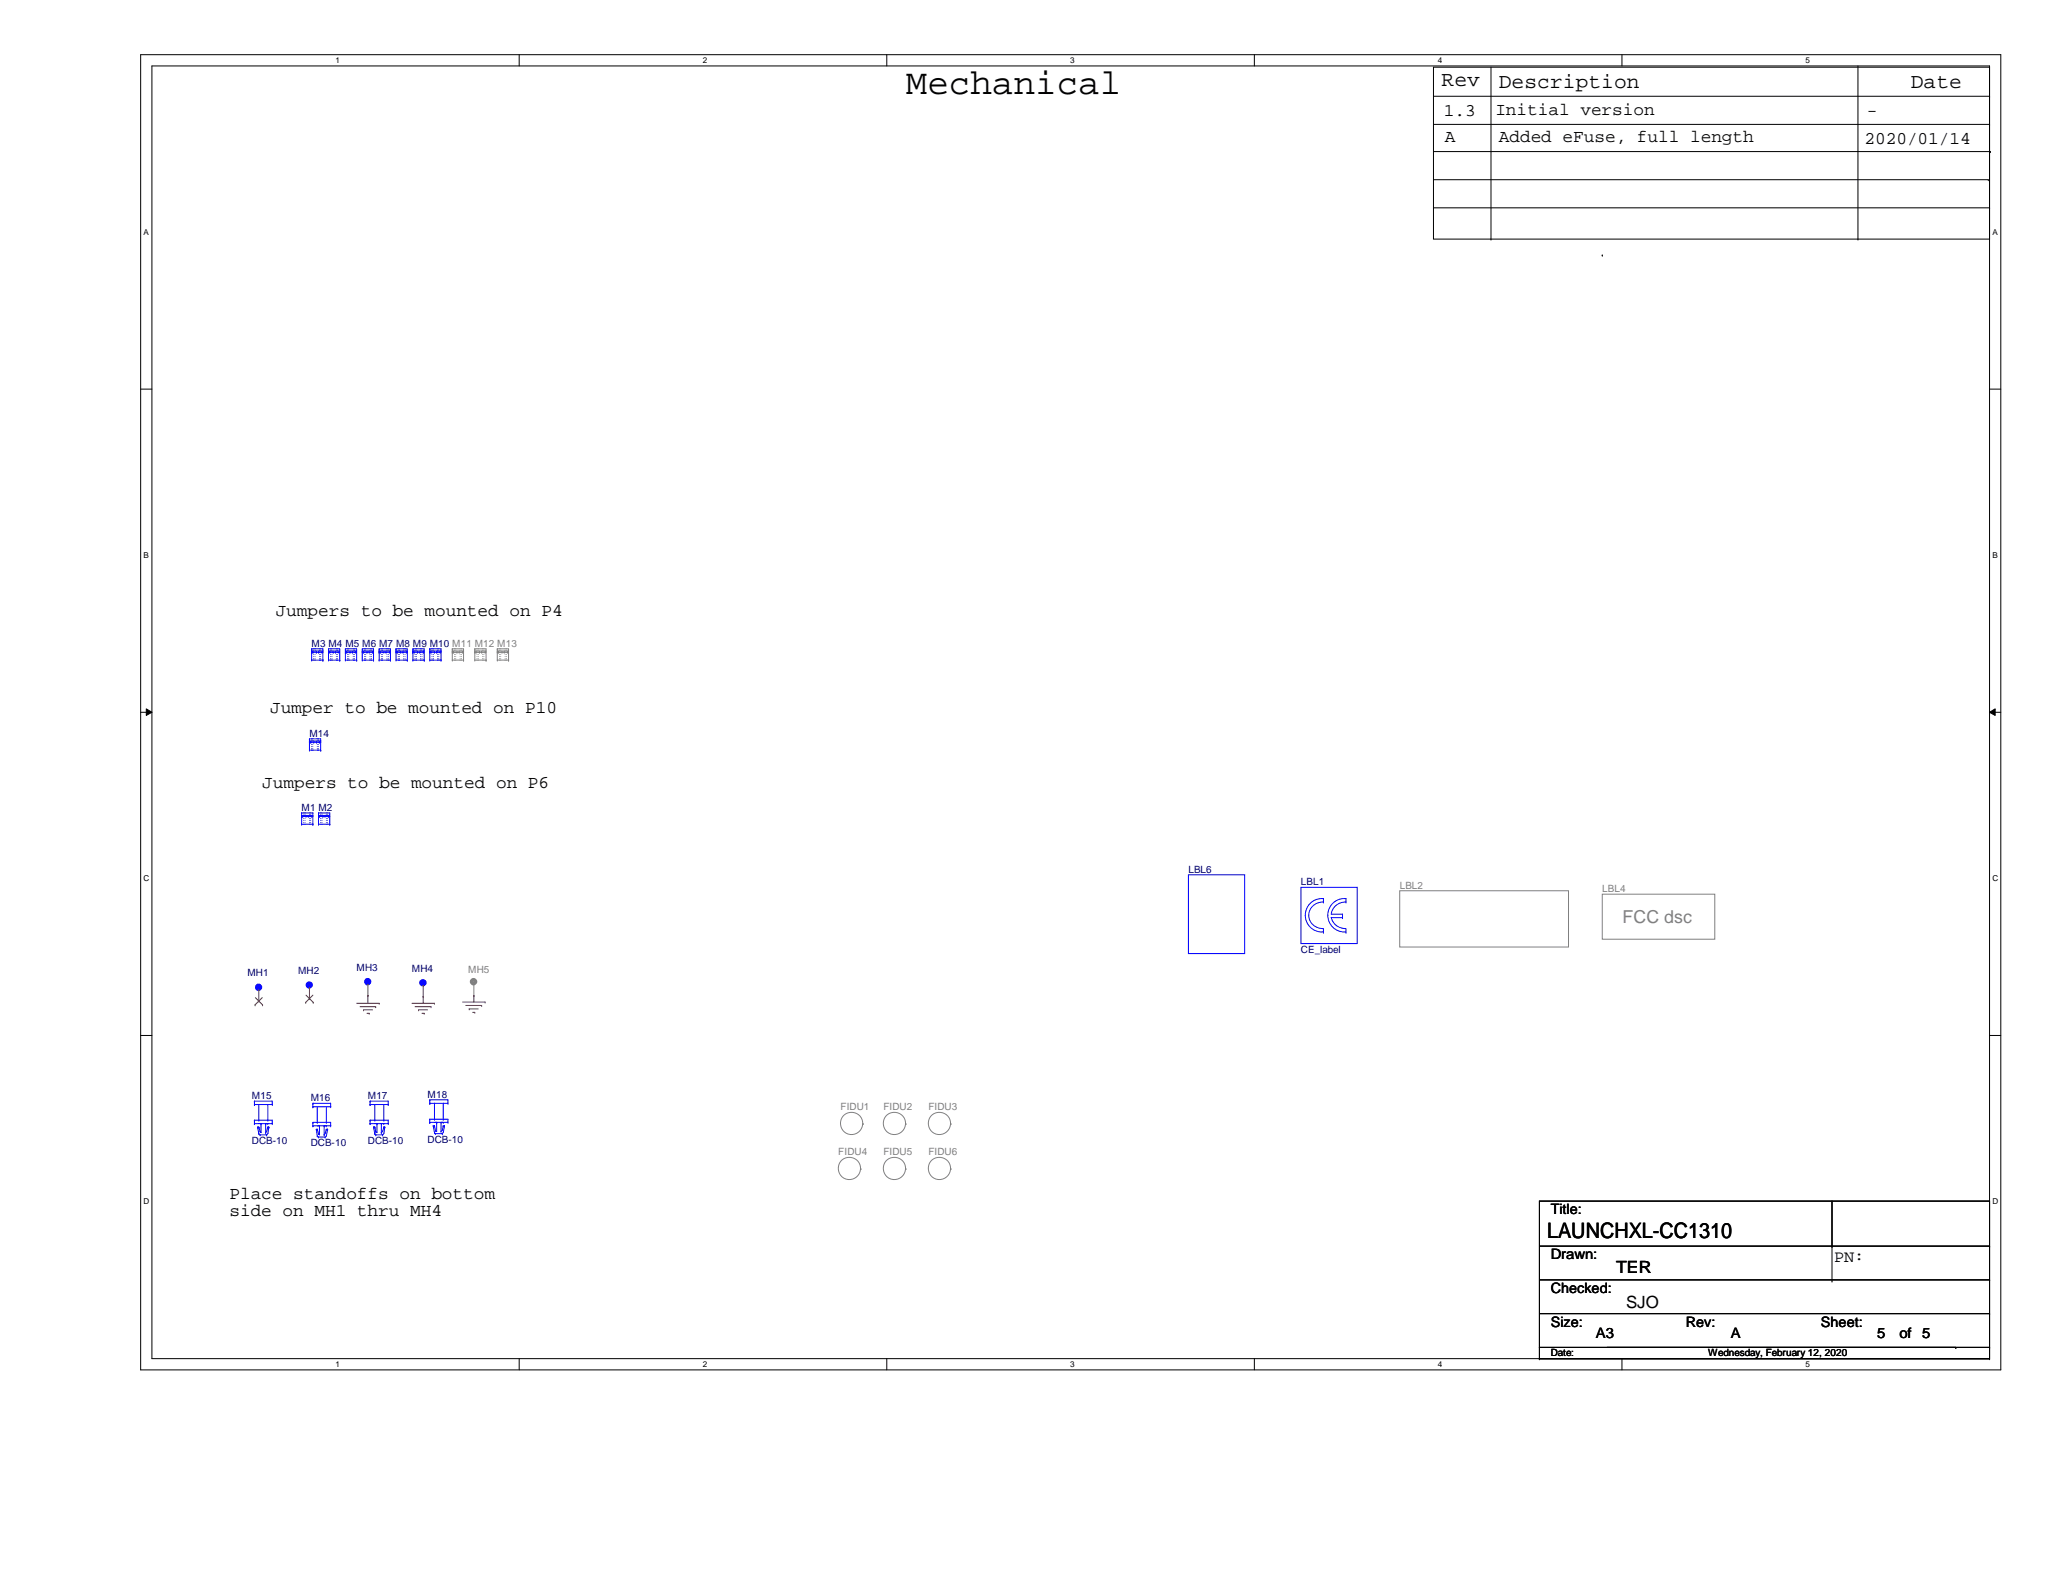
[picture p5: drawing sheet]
<svg xmlns="http://www.w3.org/2000/svg" width="279mm" height="216mm" viewBox="0 0 279 216" stroke-linecap="round" stroke-linejoin="round" font-family="sans-serif">
<path d="M19.1 7.4h251.9v178.1h-251.9zM20.6 8.9h248.9v175.1h-248.9z" fill="none" stroke="#000" stroke-width=".14"/>
<g fill="#fff">
<path d="M45.4 7.6h.6v1.2h-.6z"/>
<path d="M45.4 184.2h.6v1.2h-.6z"/>
</g>
<path d="M70.3 7.4v1.5M70.3 184v1.5" fill="none" stroke="#000" stroke-width=".14"/>
<g fill="#fff">
<path d="M95.2 7.6h.6v1.2h-.6z"/>
<path d="M95.2 184.2h.6v1.2h-.6z"/>
</g>
<path d="M120.1 7.4v1.5M120.1 184v1.5" fill="none" stroke="#000" stroke-width=".14"/>
<g fill="#fff">
<path d="M144.9 7.6h.6v1.2h-.6z"/>
<path d="M144.9 184.2h.6v1.2h-.6z"/>
</g>
<path d="M169.9 7.4v1.5M169.9 184v1.5" fill="none" stroke="#000" stroke-width=".14"/>
<g fill="#fff">
<path d="M194.7 7.6h.6v1.2h-.6z"/>
<path d="M194.7 184.2h.6v1.2h-.6z"/>
</g>
<path d="M219.7 7.4v1.5M219.7 184v1.5" fill="none" stroke="#000" stroke-width=".14"/>
<g fill="#fff">
<path d="M244.5 7.6h.6v1.2h-.6z"/>
<path d="M244.5 184.2h.6v1.2h-.6z"/>
<path d="M19.4 30.8h.8v1.2h-.8z"/>
<path d="M269.8 30.8h.8v1.2h-.8z"/>
<path d="M19.4 74.6h.8v1.2h-.8z"/>
<path d="M269.8 74.6h.8v1.2h-.8z"/>
</g>
<path d="M19.1 52.7h1.5M269.5 52.7h1.5" fill="none" stroke="#000" stroke-width=".14"/>
<g fill="#fff">
<path d="M19.4 118.4h.8v1.1h-.8z"/>
<path d="M269.8 118.4h.8v1.1h-.8z"/>
</g>
<path d="M19.1 96.5h1.5M19.8 96l.8 .5-.8 .4zM269.5 96.5l.7-.5v.9zM269.5 96.5h1.5" fill="none" stroke="#000" stroke-width=".14"/>
<path d="M19.8 96l.8 .5-.8 .4zM269.5 96.5l.7-.5v.9z" fill="#000"/>
<g fill="#fff">
<path d="M19.4 162.1h.8v1.2h-.8z"/>
<path d="M269.8 162.1h.8v1.2h-.8z"/>
</g>
<g fill="none" stroke="#000" stroke-width=".14">
<path d="M194.1 9.1h75.4v23.3h-75.4zM194.1 13h75.4M194.1 16.8h75.4M201.9 9.1v23.3M251.6 8.9v23.5M269.5 13h.1M269.5 16.8h.1M194.1 20.5h75.5M194.1 24.3h75.2M194.1 28.2h75.4M201.9 32.4h.1M217 34.5h.1"/>
<path d="M217 34.5v.2M251.6 32.4h.1M269.3 24.3h.1M269.5 28.2h.1M269.6 20.5h.1M19.1 140.2h1.5M269.5 140.2h1.5M208.5 162.7h61v19.8h-61zM208.5 168.8h61M208.5 173.4h61M208.5 177.9h61M248.1 173.5h.1"/>
<path d="M248.1 168.8h.1M248.1 162.7v10.8M269.5 168.8h.1M269.5 173.4h.1M269.5 177.9h.1M208.5 184h.1M208.5 182.5v1.5M208.5 184h61M217.6 182.5h47.3M264.9 182.5h.1M269.5 184h.1M269.5 182.5h.1"/>
<path d="M269.5 182.5v1.5"/>
</g>
<g fill="none" stroke="#f00" stroke-width=".14">
<path d="M35.1 135.6h.1M35.1 134.1v1.5M41.9 135.3h.1M41.9 133.7v1.6M48.3 135.9h3.1M48.8 136.4h2.1M49.2 136.8h.1M49.2 136.8h1.3M49.7 137.2h.3M49.8 134.8h.1M49.8 133.3v1.5M50 137.2h.1"/>
<path d="M50.9 136.4h.1M51.4 135.9h.1M55.8 135.9h3M56.2 136.4h2.2M56.7 136.8h.1M56.7 136.8h1.2M57.2 137.2h.2M57.3 135h.1M57.3 133.4v1.6M57.4 137.2h.1M58.4 136.4h.1M58.8 135.9h.1"/>
<path d="M62.7 135.7h3M63.1 136.2h2.1M63.5 136.7h.1M63.5 136.7h1.3M64 137.1h.3M64.3 137.1h.1M65.2 136.2h.1M65.7 135.7h.1"/>
</g>
<g fill="none" stroke="#00f" stroke-width=".14">
<path d="M42.2 87.9h.1M42.2 89.4h.1M42.2 88.3h.1M42.2 88.2h.1M42.2 89.4h1.5M42.2 87.9h1.5v.3M42.2 88.3h1.5v1.1M42.2 88.2h1.5M42.2 87.9v.3M42.2 88.3v1.1M42.4 88.3h.1M42.4 88.2v.1"/>
<path d="M42.8 88.3h.1M42.8 88.2v.1M43.1 88.3h.1M43.1 88.2v.1M43.6 88.3h.1M43.6 88.2v.1M43.7 89.4h.1M43.7 88.2h.1M44.5 87.9h.1M44.5 89.4h.1M44.5 88.3h.1M44.5 88.2h.1"/>
<path d="M44.5 89.4h1.5M44.5 87.9h1.5v.3M44.5 88.3h1.5v1.1M44.5 88.2h1.5M44.5 87.9v.3M44.5 88.3v1.1M44.7 88.3h.1M44.7 88.2v.1M45.1 88.3h.1M45.1 88.2v.1M45.4 88.3h.1M45.4 88.2v.1"/>
<path d="M45.9 88.3h.1M45.9 88.2v.1M46 89.4h.1M46 88.2h.1M46.8 87.9h.1M46.8 89.4h.1M46.8 88.3h.1M46.8 88.2h.1M46.8 89.4h1.5M46.8 87.9h1.5v.3M46.8 88.3h1.5v1.1M46.8 88.2h1.5"/>
<path d="M46.8 87.9v.3M46.8 88.3v1.1M46.9 88.3h.1M46.9 88.2v.1M47.4 88.3h.1M47.4 88.2v.1M47.7 88.3h.1M47.7 88.2v.1M48.2 88.3h.1M48.2 88.2v.1M48.3 89.4h.1M48.3 88.2h.1"/>
<path d="M49.1 87.9h.1M49.1 89.4h.1M49.1 88.3h.1M49.1 88.2h.1M49.1 89.4h1.5M49.1 87.9h1.5v.3M49.1 88.3h1.5v1.1M49.1 88.2h1.5M49.1 87.9v.3M49.1 88.3v1.1M49.2 88.3h.1M49.2 88.2v.1"/>
<path d="M49.7 88.3h.1M49.7 88.2v.1M50 88.3h.1M50 88.2v.1M50.5 88.3h.1M50.5 88.2v.1M50.6 89.4h.1M50.6 88.2h.1M51.4 87.9h.1M51.4 89.4h.1M51.4 88.3h.1M51.4 88.2h.1"/>
<path d="M51.4 89.4h1.5M51.4 87.9h1.5v.3M51.4 88.3h1.5v1.1M51.4 87.9v.3M51.4 88.3v1.1M51.4 88.2h1.5M51.5 88.3h.1M51.5 88.2v.1M52 88.3h.1M52 88.2v.1M52.3 88.3h.1M52.3 88.2v.1"/>
<path d="M52.7 88.3h.1M52.7 88.2v.1M52.9 89.4h.1M52.9 88.2h.1M53.6 87.9h.1M53.6 89.4h.1M53.6 88.3h.1M53.6 88.2h.1M53.6 89.4h1.6M53.6 87.9h1.6v.3M53.6 88.3h1.6v1.1M53.6 88.2h1.6"/>
<path d="M53.6 87.9v.3M53.6 88.3v1.1M53.8 88.3h.1M53.8 88.2v.1M54.3 88.3h.1M54.3 88.2v.1M54.6 88.3h.1M54.6 88.2v.1M55 88.3h.1M55 88.2v.1M55.2 89.4h.1M55.2 88.2h.1"/>
<path d="M55.9 87.9h.1M55.9 89.4h.1M55.9 88.3h.1M55.9 88.2h.1M55.9 89.4h1.5M55.9 87.9h1.5v.3M55.9 88.3h1.5v1.1M55.9 88.2h1.5M55.9 87.9v.3M55.9 88.3v1.1M56.1 88.3h.1M56.1 88.2v.1"/>
<path d="M56.6 88.3h.1M56.6 88.2v.1M56.9 88.3h.1M56.9 88.2v.1M57.3 88.3h.1M57.3 88.2v.1M57.4 89.4h.1M57.4 88.2h.1M58.2 87.9h.1M58.2 89.4h.1M58.2 88.3h.1M58.2 88.2h.1"/>
<path d="M58.2 89.4h1.5M58.2 87.9h1.5v.3M58.2 88.3h1.5v1.1M58.2 88.2h1.5M58.2 87.9v.3M58.2 88.3v1.1M58.4 88.3h.1M58.4 88.2v.1M58.8 88.3h.1M58.8 88.2v.1M59.1 88.3h.1M59.1 88.2v.1"/>
<path d="M59.6 88.3h.1M59.6 88.2v.1M59.7 89.4h.1M59.7 88.2h.1M40.9 110.1h.1M40.9 111.6h.1M40.9 110.6h.1M40.9 110.4h.1M40.9 110.1h1.5v.3M40.9 110.6h1.5v1M40.9 111.6h1.5M40.9 110.1v.3"/>
<path d="M40.9 110.6v1M40.9 110.4h1.5M41 110.6h.1M41 110.4v.2M41.4 110.6h.1M41.4 110.4v.2M41.7 110.6h.1M41.7 110.4v.2M41.9 100.1h.1M41.9 101.6h.1M41.9 100.5h.1M41.9 100.4h.1"/>
<path d="M41.9 101.6h1.5M41.9 100.1h1.5v.3M41.9 100.5h1.5v1.1M41.9 100.1v.3M41.9 100.5v1.1M41.9 100.4h1.5M42.1 100.5h.1M42.1 100.4v.1M42.2 110.6h.1M42.2 110.4v.2M42.4 111.6h.1M42.4 110.4h.1"/>
<path d="M42.5 100.5h.1M42.5 100.4v.1M42.8 100.5h.1M42.8 100.4v.1M43.1 110.1h.1M43.1 111.6h.1M43.1 110.6h.1M43.1 110.4h.1M43.1 111.6h1.6M43.1 110.1h1.6v.3M43.1 110.6h1.6v1M43.1 110.4h1.6"/>
<path d="M43.1 110.1v.3M43.1 110.6v1M43.3 110.6h.1M43.3 100.5h.1M43.3 100.4v.1M43.3 110.4v.2M43.4 101.6h.1M43.4 100.4h.1M43.7 110.6h.1M43.7 110.4v.2M44 110.6h.1M44 110.4v.2"/>
<path d="M44.5 110.6h.1M44.5 110.4v.2M44.7 111.6h.1M44.7 110.4h.1M161 118.5h7.6v10.7h-7.6zM34.9 133.6h.2l.1 .1-.2 .2-.1-.1zM35.1 133.7h.1M35.1 133.7v.4M41.8 133.3h.2v.1l-.1 .2-.1-.1zM41.9 133.4h.1M41.9 133.4v.3M49.7 132.9h.2v.1h-.2z"/>
<path d="M49.8 133h.1M49.8 133v.3M57.2 133h.2v.1l-.1 .2-.1-.1zM57.3 133.1h.1M57.3 133.1v.3M176.2 120.2h7.6v7.6h-7.6zM179.2 122.2v-.5a2.25 2.25 0 0 0-2.4 2.2 2.25 2.25 0 0 0 2.4 2.3M179.2 122.2a1.81 1.81 0 0 0-2 1.8 1.81 1.81 0 0 0 2 1.8M179.2 122.2h.1M179.2 126.3h.1M179.2 125.8v.5M180.3 124.2a1.93 1.93 0 0 0 2 1.6"/>
<path d="M180.3 124.3h1.5M181.8 123.8h.1M181.8 124.3h.1M181.8 123.8v.5M182.3 122.2a1.93 1.93 0 0 0-2 1.6h1.5M182.3 122.2v-.5a2.25 2.25 0 0 0-2.5 2.2 2.25 2.25 0 0 0 2.4 2.3M182.3 126.3h.1M182.3 122.2h.1M182.3 125.8v.5M34.5 152.2h.1M34.5 151.7h.1M34.5 149.6h.1"/>
<path d="M34.5 149.1h.1M34.5 152.2h2.4M34.5 149.1h2.4v.5M34.5 151.7h2.4v.5M34.5 149.1v.5M34.5 151.7v.5M34.5 149.6h2.4M34.9 152.7h.1M34.9 152.7h.2M34.9 152.7l.2 .8M35.1 152.7h.1M35.1 153.5h.1"/>
<path d="M35.1 151.7h.1M35.1 149.6v2.1M35.1 153.5l.1 .2M35.1 152.7l.1 .5M35.2 153.7h.1M35.2 153.2h.1M35.2 153.7h.9M35.3 152.2h.1M35.3 152.2v1.2l-.1-.2M36 152.2h.1M36 153.4h.1M36 152.2v1.2"/>
<path d="M36.1 153.7h.1M36.3 151.7h.1M36.3 152.2h.1M36.3 152.7h.1M36.3 149.6v2.1M36.3 152.7l-.3 .7M36.4 152.7h.1M36.4 152.7l-.1 .8-.2 .2M36.9 152.2h.1M36.9 149.6h.1M42.4 152.5h.1M42.4 152h.1"/>
<path d="M42.4 149.9h.1M42.4 149.4h.1M42.4 152.5h2.4M42.4 149.4h2.4v.5M42.4 152h2.4v.5M42.4 149.4v.5M42.4 152v.5M42.4 149.9h2.4M42.8 152.9h.1M42.8 152.9h.2M42.8 152.9l.2 1M43 152.9h.1"/>
<path d="M43 153.9h.1M43 152h.1M43 153.9l.1 .1M43 152.9l.1 .6M43 149.9v2.1M43.1 154h.1M43.1 153.5h.1M43.1 154h.9M43.3 152.5h.1M43.3 152.5v1.2l-.2-.2M43.9 152.5h.1M43.9 153.7h.1"/>
<path d="M43.9 152.5v1.2M44 154h.1M44.2 152h.1M44.2 152.5h.1M44.2 152.9h.1M44.2 149.9v2.1M44.2 152.9h.2M44.2 152.9l-.3 .8M44.4 152.9h.1M44.4 152.9l-.2 1-.2 .1M44.8 152.5h.1M44.8 149.9h.1"/>
<path d="M50.1 152.2h.1M50.1 151.7h.1M50.1 149.6h.1M50.1 149.1h.1M50.1 152.2h2.5M50.1 151.7h2.5v.5M50.1 149.1h2.5v.5M50.1 149.6h2.5M50.1 149.1v.5M50.1 151.7v.5M50.6 152.7h.1M50.6 152.7h.2"/>
<path d="M50.6 152.7l.2 .8M50.8 152.7h.1M50.8 153.5h.1M50.8 151.7h.1M50.8 153.5l.1 .2M50.8 152.7l.1 .5M50.8 149.6v2.1M50.9 153.7h.1M50.9 153.2h.1M50.9 153.7h.9M51.1 152.2h.1M51.1 152.2v1.2l-.2-.2"/>
<path d="M51.6 152.2h.1M51.6 153.4h.1M51.6 152.2v1.2M51.8 153.7h.1M52 151.7h.1M52 152.2h.1M52 152.7h.1M52 149.6v2.1M52 152.7l-.2 .5-.2 .2M52.1 152.7h.1M52.1 152.7l-.1 .8-.2 .2M52.6 152.2h.1"/>
<path d="M52.6 149.6h.1M58.2 152h.1M58.2 151.6h.1M58.2 149.4h.1M58.2 149h.1M58.2 152h2.5M58.2 149.4h2.5M58.2 149v.4M58.2 151.6v.4M58.2 149h2.5v.4M58.2 151.6h2.5v.4M58.7 152.5h.1"/>
<path d="M58.7 152.5l.1 .9M58.8 152.5h.1M58.8 153.4h.1M58.8 151.6h.1M58.8 149.4v2.2M58.8 153.4l.2 .1M58.8 152.5l.2 .6M59 153.5h.1M59 153.1h.1M59 153.5h.9M59.1 152h.1M59.1 152v1.2l-.1-.1"/>
<path d="M59.7 152h.1M59.7 153.2h.1M59.7 152v1.2M59.9 153.5h.1M60 151.6h.1M60 152h.1M60 152.5h.1M60 152.5h.2M60 149.4v2.2M60 152.5l-.1 .6-.2 .1M60.2 152.5h.1M60.2 152.5l-.2 .9-.1 .1"/>
<path d="M60.7 152h.1M60.7 149.4h.1"/>
</g>
<g fill="none" stroke="#808080" stroke-width=".14">
<path d="M61.3 87.9h.1M61.3 89.4h.1M61.3 88.3h.1M61.3 88.2h.1M61.3 89.4h1.5M61.3 87.9h1.5v.3M61.3 88.3h1.5v1.1M61.3 87.9v.3M61.3 88.3v1.1M61.3 88.2h1.5M61.4 88.3h.1M61.4 88.2v.1"/>
<path d="M61.9 88.3h.1M61.9 88.2v.1M62.2 88.3h.1M62.2 88.2v.1M62.7 88.3h.1M62.7 88.2v.1M62.8 89.4h.1M62.8 88.2h.1M64.3 87.9h.1M64.3 89.4h.1M64.3 88.3h.1M64.3 88.2h.1"/>
<path d="M64.3 89.4h1.5M64.3 87.9h1.5v.3M64.3 88.3h1.5v1.1M64.3 88.2h1.5M64.3 87.9v.3M64.3 88.3v1.1M64.5 88.3h.1M64.5 88.2v.1M64.9 88.3h.1M64.9 88.2v.1M65.2 88.3h.1M65.2 88.2v.1"/>
<path d="M65.7 88.3h.1M65.7 88.2v.1M65.8 89.4h.1M65.8 88.2h.1M67.4 87.9h.1M67.4 89.4h.1M67.4 88.3h.1M67.4 88.2h.1M67.4 89.4h1.5M67.4 87.9h1.5v.3M67.4 88.3h1.5v1.1M67.4 88.2h1.5"/>
<path d="M67.4 87.9v.3M67.4 88.3v1.1M67.5 88.3h.1M67.5 88.2v.1M68 88.3h.1M68 88.2v.1M68.3 88.3h.1M68.3 88.2v.1M68.7 88.3h.1M68.7 88.2v.1M68.9 89.4h.1M68.9 88.2h.1"/>
<path d="M64 132.9h.2v.1h-.2zM64.2 133h.1M64.2 134.8h.1M64.2 133v1.8M189.6 120.6h22.8v7.7h-22.8zM217 121.1h15.2v6.1h-15.2zM116.6 158.3h.1M116.9 152.2h.1M122.7 158.3h.1M122.7 152.2h.1M128.8 158.3h.1M128.8 152.2h.1"/>
<circle cx="115" cy="158.3" r="1.51"/>
<circle cx="115.3" cy="152.2" r="1.51"/>
<circle cx="121.1" cy="152.2" r="1.51"/>
<circle cx="121.1" cy="158.3" r="1.51"/>
<circle cx="127.2" cy="158.3" r="1.51"/>
<circle cx="127.2" cy="152.2" r="1.51"/>
</g>
<g fill="none" stroke="#808080" stroke-width=".14" stroke-dasharray="0 .3">
<path d="M61.6 87.9v1.5M61.6 89.4h.1M61.7 87.9v1.5M61.7 89.4h.1M62.3 87.9v1.5M62.3 89.4h.1M62.5 87.9v1.5M62.5 89.4h.1M64.6 87.9v1.5M64.6 89.4h.1M64.8 87.9v1.5M64.8 89.4h.1"/>
<path d="M65.4 87.9v1.5M65.4 89.4h.1M65.5 87.9v1.5M65.5 89.4h.1M67.6 87.9v1.5M67.6 89.4h.1M67.8 87.9v1.5M67.8 89.4h.1M68.4 87.9v1.5M68.4 89.4h.1M68.6 87.9v1.5M68.6 89.4h.1"/>
</g>
<g fill="none" stroke="#00f" stroke-width=".14" stroke-dasharray="0 .3">
<path d="M42.5 87.9v1.5M42.5 89.4h.1M42.7 87.9v1.5M42.7 89.4h.1M43.3 87.9v1.5M43.3 89.4h.1M43.4 87.9v1.5M43.4 89.4h.1M44.8 87.9v1.5M44.8 89.4h.1M45 87.9v1.5M45 89.4h.1"/>
<path d="M45.6 87.9v1.5M45.6 89.4h.1M45.7 87.9v1.5M45.7 89.4h.1M47.1 87.9v1.5M47.1 89.4h.1M47.2 87.9v1.5M47.2 89.4h.1M47.8 87.9v1.5M47.8 89.4h.1M48 87.9v1.5M48 89.4h.1"/>
<path d="M49.4 87.9v1.5M49.4 89.4h.1M49.5 87.9v1.5M49.5 89.4h.1M50.1 87.9v1.5M50.1 89.4h.1M50.3 87.9v1.5M50.3 89.4h.1M51.6 87.9v1.5M51.6 89.4h.1M51.8 87.9v1.5M51.8 89.4h.1"/>
<path d="M52.4 87.9v1.5M52.4 89.4h.1M52.6 87.9v1.5M52.6 89.4h.1M53.9 87.9v1.5M53.9 89.4h.1M54.1 87.9v1.5M54.1 89.4h.1M54.7 87.9v1.5M54.7 89.4h.1M54.9 87.9v1.5M54.9 89.4h.1"/>
<path d="M56.2 87.9v1.5M56.2 89.4h.1M56.4 87.9v1.5M56.4 89.4h.1M57 87.9v1.5M57 89.4h.1M57.2 87.9v1.5M57.2 89.4h.1M58.5 87.9v1.5M58.5 89.4h.1M58.7 87.9v1.5M58.7 89.4h.1"/>
<path d="M59.3 87.9v1.5M59.3 89.4h.1M59.4 87.9v1.5M59.4 89.4h.1M41.1 110.1v1.5M41.1 111.6h.1M41.3 110.1v1.5M41.3 111.6h.1M41.9 110.1v1.5M41.9 111.6h.1M42.1 110.1v1.5M42.1 111.6h.1"/>
<path d="M42.2 100.1v1.5M42.2 101.6h.1M42.4 100.1v1.5M42.4 101.6h.1M43 100.1v1.5M43 101.6h.1M43.1 100.1v1.5M43.1 101.6h.1M43.4 110.1v1.5M43.4 111.6h.1M43.6 110.1v1.5M43.6 111.6h.1"/>
<path d="M44.2 110.1v1.5M44.2 111.6h.1M44.4 110.1v1.5M44.4 111.6h.1"/>
</g>
<g fill="none" stroke="#00f" stroke-width=".42">
<circle cx="35" cy="133.7" r=".29"/>
<circle cx="41.9" cy="133.4" r=".29"/>
<circle cx="49.8" cy="133" r=".29"/>
<circle cx="57.3" cy="133.1" r=".29"/>
</g>
<path d="M34.5 136.1h.1M34.6 135.1l1 1M35.5 135.1l-1 1M35.6 136.1h.1M41.4 135.8h.1M41.4 134.8l1 1M42.4 134.8l-1 1M42.4 135.8h.1" fill="none" stroke="#804000" stroke-width=".14"/>
<circle cx="64.1" cy="133" r=".3" fill="none" stroke="#808080" stroke-width=".42"/>
<path d="M49.8 134.8h.1M49.8 134.8v1.1M57.3 135h.1M57.3 135v.9M64.2 134.8h.1M64.2 134.8v.9" fill="none" stroke="#800040" stroke-width=".14"/>
<text font-size="4.9" x="122.7" y="12.8">Mechanical</text>
<g font-size="2.9">
<text x="195.2" y="11.7">Rev</text>
<text x="203" y="12">Description</text>
<text x="258.8" y="12">Date</text>
<text x="209.5" y="167.7">LAUNCHXL-CC1310</text>
</g>
<g font-size="2.4">
<text x="195.5" y="15.7">1.3</text>
<text x="202.5" y="15.6">Initial version</text>
<text x="252.8" y="15.7">-</text>
<text x="195.7" y="19.3">A</text>
<text x="203" y="19.3">Added eFuse, full length</text>
<text x="252.5" y="19.6">2020/01/14</text>
<text x="37.3" y="83.4">Jumpers to be mounted on P4</text>
<text x="36.6" y="96.5">Jumper to be mounted on P10</text>
<text x="35.5" y="106.7">Jumpers to be mounted on P6</text>
<text x="31.1" y="162.3">Place standoffs on bottom</text>
<text x="31.1" y="164.8">side on MH1 thru MH4</text>
</g>
<text font-size="2.4" fill="#808080" x="219.8" y="125">FCC dsc</text>
<g font-size="2.3">
<text x="218.9" y="172.4">TER</text>
<text x="248.4" y="171">PN:</text>
<text x="220.2" y="177.1">SJO</text>
</g>
<g font-size="1.9">
<text x="210" y="164.5">Title:</text>
<text x="210" y="170.6">Drawn:</text>
<text x="210" y="175.1">Checked:</text>
<text x="210" y="179.7">Size:</text>
<text x="228.3" y="179.7">Rev:</text>
<text x="246.6" y="179.7">Sheet:</text>
<text x="216.1" y="181.2">A3</text>
<text x="234.4" y="181.2">A</text>
<text x="254.2" y="181.2">5</text>
<text x="257.3" y="181.2">of</text>
<text x="260.3" y="181.2">5</text>
</g>
<g font-size="1.4" fill="#000080">
<text x="42.2" y="87.6">M3 M4 M5 M6 M7 M8 M9 M10 M11 M12 M13</text>
<text x="41.9" y="99.8">M14</text>
<text x="40.9" y="109.8">M1 M2</text>
<text x="161" y="118.2">LBL6</text>
<text x="176.2" y="119.9">LBL1</text>
<text x="40.4" y="131.9">MH2</text>
<text x="48.3" y="131.5">MH3</text>
<text x="55.8" y="131.6">MH4</text>
<text x="176.2" y="129">CE_label</text>
<text x="33.5" y="132.2">MH1</text>
<text x="34.1" y="148.8">M15</text>
<text x="42.1" y="149.1">M16</text>
<text x="49.8" y="148.8">M17</text>
<text x="57.9" y="148.7">M18</text>
<text x="34.1" y="154.9">DCB-10</text>
<text x="42.1" y="155.2">DCB-10</text>
<text x="49.8" y="154.9">DCB-10</text>
<text x="57.9" y="154.8">DCB-10</text>
</g>
<g font-size="1.4" fill="#808080">
<text x="189.6" y="120.4">LBL2</text>
<text x="217" y="120.8">LBL4</text>
<text x="63.4" y="131.8">MH5</text>
<text x="113.8" y="150.4">FIDU1</text>
<text x="119.6" y="150.4">FIDU2</text>
<text x="125.7" y="150.4">FIDU3</text>
<text x="113.5" y="156.5">FIDU4</text>
<text x="119.6" y="156.5">FIDU5</text>
<text x="125.7" y="156.5">FIDU6</text>
</g>
<g font-size="1.4">
<text x="210" y="183.7">Date:</text>
<text x="231.4" y="183.7">Wednesday, February 12, 2020</text>
</g>
<g font-size="1.1">
<text x="45.4" y="8.6">1</text>
<text x="95.2" y="8.6">2</text>
<text x="144.9" y="8.6">3</text>
<text x="194.7" y="8.6">4</text>
<text x="244.5" y="8.6">5</text>
<text x="19.4" y="31.8">A</text>
<text x="269.8" y="31.8">A</text>
<text x="19.4" y="75.6">B</text>
<text x="269.8" y="75.6">B</text>
<text x="19.4" y="119.3">C</text>
<text x="269.8" y="119.3">C</text>
<text x="19.4" y="163.1">D</text>
<text x="269.8" y="163.1">D</text>
<text x="45.4" y="185.2">1</text>
<text x="95.2" y="185.2">2</text>
<text x="144.9" y="185.2">3</text>
<text x="194.7" y="185.2">4</text>
<text x="244.5" y="185.2">5</text>
</g>
</svg>
